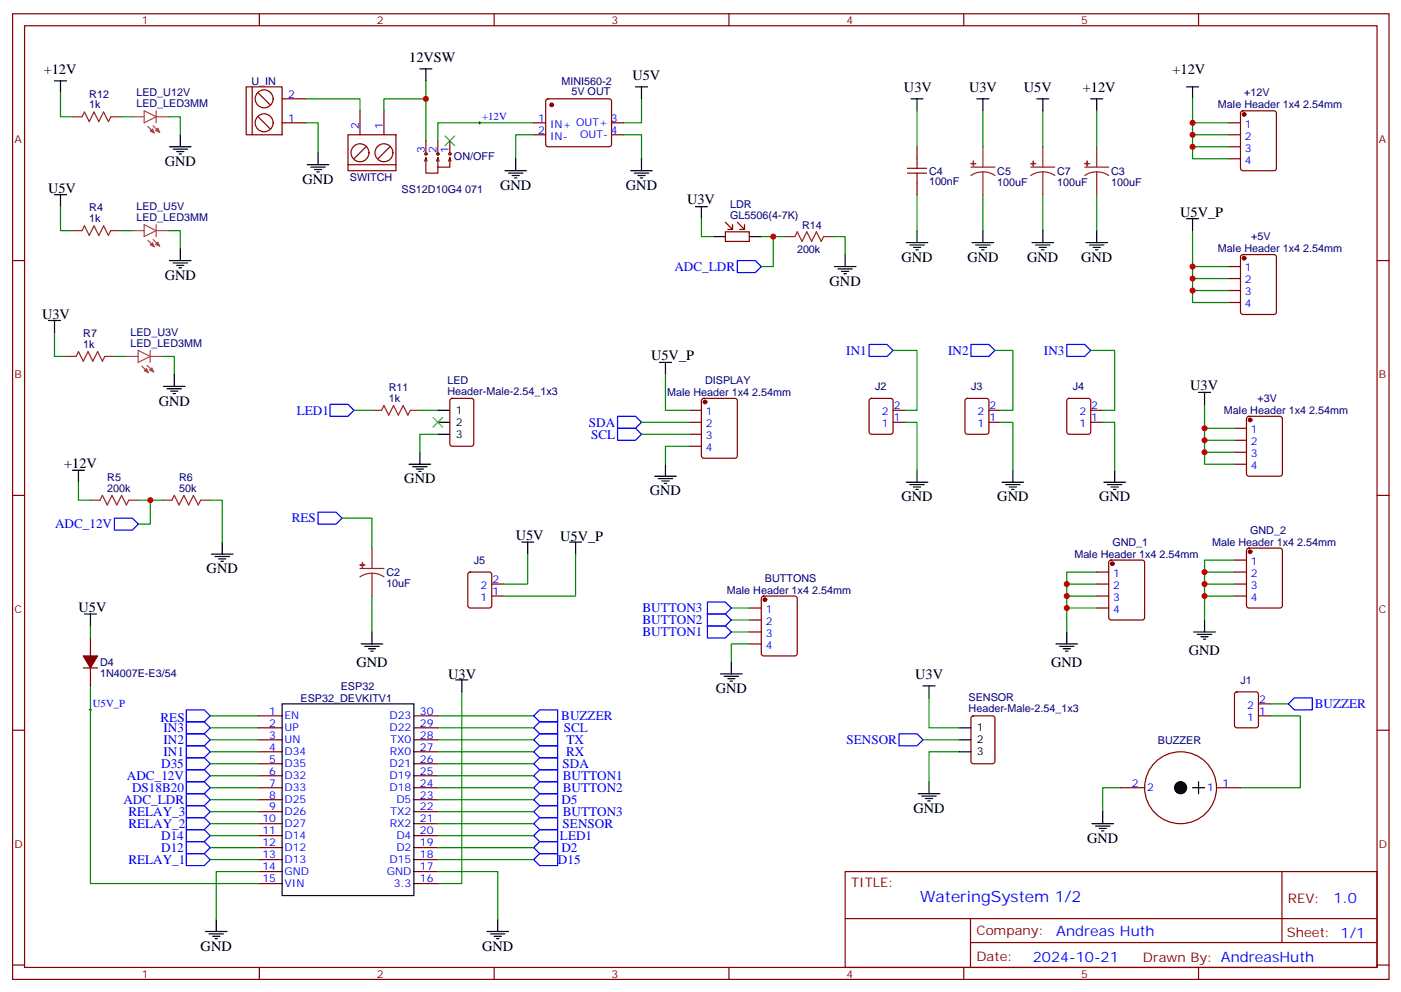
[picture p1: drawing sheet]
<svg xmlns="http://www.w3.org/2000/svg" width="413mm" height="292mm" viewBox="0 0 413 292" stroke-linecap="round" stroke-linejoin="round" font-family="sans-serif">
<g fill="none" stroke="#870000" stroke-width=".35">
<path d="M3.7 4.1h405.3v284.3h-405.3zM7.2 7.6h398.3v277.3h-398.3zM76.4 4.1v3.5M145.5 4.1v3.5M214.7 4.1v3.5M283.8 4.1v3.5M353 4.1v3.5M72.5 25.6h10.6v14.1h-10.6zM74.3 25.6v14.1M76 34.4l3.6 3.5M76 27.3l3.6 3.6M83.1 36.2h7"/>
<path d="M83.1 29.1h7M102.5 39.7h14.1v10.6h-14.1zM106 32.6v7.1M113.1 32.6v7.1M157.2 36.2h3.5M157.2 39.7h3.5M160.9 29.3l.5-.2h18l.5 .2 .2 .5-.1 13-.6 .4-18.3-.1-.4-.6v-12.7zM180.1 36.2h3.5M180.1 39.7h3.5M361.8 36.2h3.5M361.8 39.7h3.5M365.5 32.8l.5-.2h9.2l.6 .5 .1 16.5-.5 .6-9.4 .1-.6-.5-.1-16.5z"/>
<path d="M102.5 48.5h14.1M107.8 43.2l-3.6 3.5M114.8 43.2l-3.5 3.5M125.1 47.4l.3-1 .4 1M125.4 46.7v4.3h3.5v-1.8M125.4 41.5v3.5M128.9 46.4v2.8h3.6v-2.8M128.9 41.5v4.2M128.9 46.4l-.3 1M128.9 46.4l.4 1M132.5 41.5v3.5M132.5 46.4l.3 1"/>
<path d="M132.5 46.4l-.4 1M270.1 43.2v3.5M270.1 53.8v3.5M361.8 43.2h3.5M361.8 46.7h3.5M3.7 76.7h3.5M213.6 68.3h7.1v2.8h-7.1zM213.6 65.4l2.1 2.2M215.7 66.1v1.5h-1.4M217.1 65.4l2.2 2.2M219.3 66.1v1.5h-1.5M361.8 78.5h3.5"/>
<path d="M365.5 75.2l.5-.2h9.2l.6 .4 .1 16.5-.5 .6-9.4 .1-.6-.5-.1-16.4zM405.5 76.7h3.5M361.8 82h3.5M361.8 85.5h3.5M361.8 89.1h3.5M132.7 117.5l.5-.2h5.6l.7 .4v13l-.4 .7h-5.9l-.7-.5v-12.9zM206.8 117.5l.5-.2h9.1l.7 .4v16.5l-.4 .7h-9.4l-.7-.4v-16.5zM256.2 117.5l.4-.2h5.7l.6 .4 .1 9.5-.5 .6-5.9 .1-.6-.5-.1-9.4zM284.4 117.5l.5-.2h5.6l.7 .4v9.5l-.4 .6-5.9 .1-.7-.5v-9.4zM314.4 117.5l.5-.2h5.6l.6 .4 .1 9.5-.5 .6-5.8 .1-.7-.5-.1-9.4zM203 120.8h3.6M203 124.4h3.6"/>
<path d="M203 127.9h3.6M203 131.4h3.6M263 120.8h3.5M263 124.4h3.5M291.2 120.8h3.5M291.2 124.4h3.5M321.2 120.8h3.5M321.2 124.4h3.5M363.5 126.1h3.6M363.5 129.6h3.6M363.5 133.2h3.6M363.5 136.7h3.6"/>
<path d="M367.3 122.8l.5-.2h9.1l.7 .4v16.5l-.4 .7h-9.4l-.7-.4v-16.5zM3.7 145.9h3.5M405.5 145.9h3.5M138 168.7l.5-.2h5.6l.7 .4v9.4l-.4 .7h-5.9l-.7-.4v-9.4zM144.8 172h3.5M144.8 175.5h3.5M220.7 179h3.5M224.4 175.7l.5-.2h9.2l.6 .4 .1 16.5-.5 .7h-9.4l-.7-.4v-16.5zM323 168.5h3.5M323 172h3.5M323 175.5h3.5M323 179h3.5"/>
<path d="M326.7 165.1l.5-.2h9.2l.6 .5 .1 16.5-.5 .6-9.4 .1-.6-.5-.1-16.5zM363.5 164.9h3.6M363.5 168.5h3.6M363.5 172h3.6M363.5 175.5h3.6M367.3 161.6l.5-.2h9.1l.7 .4v16.5l-.4 .7h-9.4l-.7-.4v-16.5zM24.5 196.7h4.3M26.6 187.9v5.2M26.6 196.7v5.3M220.7 182.6h3.5M220.7 186.1h3.5M220.7 189.6h3.5"/>
<path d="M3.7 215h3.5M76 210.8h7.1M76 214.3h7.1M76 217.8h7.1M121.9 210.8h7M121.9 214.3h7M121.9 217.8h7M286.2 211l.4-.2h5.7l.6 .4 .1 13-.5 .6-5.9 .1-.6-.5-.1-12.9zM363.8 203.9l.4-.2h5.7l.6 .5 .1 9.4-.5 .7h-5.9l-.6-.4-.1-9.5zM370.6 210.8h3.5M370.6 207.3h3.5M405.5 215h3.5"/>
<path d="M76 221.4h7.1M76 224.9h7.1M76 228.4h7.1M76 232h7.1M76 235.5h7.1M76 239h7.1M121.9 221.4h7M121.9 224.9h7M121.9 228.4h7M121.9 232h7M121.9 235.5h7M121.9 239h7"/>
<path d="M330 232h7.1M358.2 232h7.1M76 242.5h7.1M76 246.1h7.1M76 249.6h7.1M76 253.1h7.1M76 256.6h7.1M121.9 242.5h7M121.9 246.1h7M121.9 249.6h7M121.9 253.1h7M121.9 256.6h7"/>
<path d="M248.9 256.6h156.6v28.3h-156.6zM377.5 256.7v20.8M76 260.2h7.1M121.9 260.2h7M248.9 270.5h156.5M285.8 277.5h119.6M285.8 270.5v14.1M3.7 284.2h3.5M76.4 284.9v3.5M145.5 284.9v3.5M214.7 284.9v3.5M283.8 284.9v3.5"/>
<path d="M353 284.9v3.5M405.5 284.2h3.5"/>
<circle cx="77.8" cy="36.2" r="2.65"/>
<circle cx="77.8" cy="29.1" r="2.65"/>
<circle cx="106" cy="45" r="2.65"/>
<circle cx="113.1" cy="45" r="2.65"/>
<circle cx="125.4" cy="45.3" r=".35"/>
<circle cx="128.9" cy="45.3" r=".35"/>
<circle cx="132.5" cy="45.3" r=".35"/>
<circle cx="347.7" cy="232" r="10.6"/>
</g>
<path d="M140.9 36.2h.7M141.3 35.8v.7M26.3 209h.7M26.6 208.7v.7" fill="none" stroke="#000" stroke-width=".29"/>
<g fill="none" stroke="#008700" stroke-width=".35">
<path d="M17.8 27.3v7.1h3.5M35.5 34.4h3.5M49.6 34.4h3.5v5.3M90.1 29.1h15.9v3.5M90.1 36.2h3.6v8.8M125.4 29.1h-12.3v3.5M125.4 23.8v17.7M157.2 36.2h-28.3v5.3M157.2 39.7h-5.3v7M183.6 39.7h5.3v7M188.9 29.1v7.1h-5.3M270.1 32.6v10.6"/>
<path d="M289.5 32.6v10.6M307.1 32.6v10.6M323 32.6v10.6M351.2 29.1v7.1h10.6M351.2 36.2v3.5h10.6M351.2 39.7v3.5h10.6M270.1 57.3v10.6M289.5 57.3v10.6M307.1 57.3v10.6M323 57.3v10.6M351.2 43.2v3.5h10.6M17.8 60.9v7h3.5"/>
<path d="M35.5 67.9h3.5M49.6 67.9h3.5v5.3M206.6 64.4v5.3h3.5M224.2 69.7h7M227.7 69.7v8.8h-3.5M245.4 69.7h3.5v5.3M351.2 67.9v10.6M361.8 78.5h-10.6v3.5h10.6M16.1 97.9v7.1h3.5M351.2 82v3.5h10.6M351.2 85.5v3.6h10.6M33.7 105h3.5"/>
<path d="M47.8 105h3.5v5.2M196 110.2v10.6h7M263 103.2h7.1v17.6h-3.6M293 103.2h5.3v17.6h-3.6M321.2 103.2h7.1v17.6h-3.6M354.7 119.1v7h8.8M104.2 120.8h5.3M123.6 120.8h5.3M128.9 127.9h-5.3v5.3M188.9 124.4h14.1M188.9 127.9h14.1M203 131.4h-7v5.3"/>
<path d="M266.5 124.4h3.6v14.1M294.7 124.4h3.6v14.1M324.7 124.4h3.6v14.1M354.7 133.2v3.5h8.8M354.7 129.6v3.6h8.8M354.7 126.1v3.5h8.8M23.1 142v5.3h3.5M40.7 147.3h3.6v7h-3.6M44.3 147.3h3.5M61.9 147.3h3.5v12.3M100.7 152.6h8.8v8.8M109.5 175.5v10.6"/>
<path d="M155.4 163.2v8.8h-7.1M169.5 163.2v12.3h-21.2M215.4 179h5.3M323 179h-8.9v7.1M323 175.5h-8.9v3.5M323 172h-8.9v3.5M323 168.5h-8.9v3.5M363.5 164.9h-8.8v3.6M363.5 168.5h-8.8v3.5M363.5 172h-8.8v3.5M363.5 175.5h-8.8v7.1M26.6 184.3v3.6"/>
<path d="M215.4 182.6h5.3M215.4 186.1h5.3M220.7 189.6h-5.3v5.3M26.6 202v58.2h49.4M61.9 210.8h14.1M61.9 214.3h14.1M61.9 217.8h14.1M128.9 210.8h28.3M128.9 214.3h28.3M128.9 217.8h28.3M136 203.7v56.5h-7.1M271.8 217.8h10.6"/>
<path d="M273.6 205.5v8.8h8.8M374.1 210.8h8.8v21.2h-17.6M374.1 207.3h5.3M61.9 224.9h14.1M61.9 221.4h14.1M61.9 228.4h14.1M61.9 232h14.1M61.9 235.5h14.1M61.9 239h14.1M128.9 224.9h28.3M128.9 221.4h28.3M128.9 228.4h28.3"/>
<path d="M128.9 232h28.3M128.9 235.5h28.3M128.9 239h28.3M282.4 221.4h-8.8v8.8M330 232h-5.3v7M61.9 242.5h14.1M61.9 246.1h14.1M61.9 253.1h14.1M61.9 249.6h14.1M76 256.6h-12.3v14.2M128.9 256.6h17.7v14.2M128.9 242.5h28.3"/>
<path d="M128.9 246.1h28.3M128.9 253.1h28.3M128.9 249.6h28.3"/>
</g>
<g fill="none" stroke="#00f" stroke-width=".35">
<path d="M217.1 76.7h5.3l1.8 1.8-1.8 1.8h-5.3zM97.2 119.1h5.3l1.7 1.7-1.7 1.8h-5.3zM255.9 101.4h5.3l1.8 1.8-1.8 1.8h-5.3zM285.9 101.4h5.3l1.8 1.8-1.8 1.8h-5.3zM314.1 101.4h5.3l1.8 1.8-1.8 1.8h-5.3zM181.9 122.6h5.2l1.8 1.8-1.8 1.7h-5.2zM181.9 126.1h5.2l1.8 1.8-1.8 1.7h-5.2zM33.7 152.6h5.3l1.7 1.7-1.7 1.8h-5.3zM93.7 150.8h5.3l1.7 1.8-1.7 1.7h-5.3zM208.3 177.3h5.3l1.8 1.7-1.8 1.8h-5.3zM208.3 184.3h5.3l1.8 1.8-1.8 1.8h-5.3zM208.3 180.8h5.3l1.8 1.8-1.8 1.7h-5.3z"/>
<path d="M54.9 209h5.2l1.8 1.8-1.8 1.7h-5.2zM54.9 212.5h5.2l1.8 1.8-1.8 1.8h-5.2zM54.9 216.1h5.2l1.8 1.7-1.8 1.8h-5.2zM54.9 219.6h5.2l1.8 1.8-1.8 1.7h-5.2zM158.9 212.5h5.3v3.6h-5.3l-1.7-1.8zM158.9 209h5.3v3.5h-5.3l-1.7-1.7zM158.9 216.1h5.3v3.5h-5.3l-1.7-1.8zM158.9 219.6h5.3v3.5h-5.3l-1.7-1.7zM264.8 216.1h5.3l1.7 1.7-1.7 1.8h-5.3zM379.4 207.3l1.8-1.8h5.3v3.5h-5.3zM54.9 226.7h5.2l1.8 1.7-1.8 1.8h-5.2zM54.9 237.2h5.2l1.8 1.8-1.8 1.8h-5.2z"/>
<path d="M54.9 230.2h5.2l1.8 1.8-1.8 1.7h-5.2zM54.9 233.7h5.2l1.8 1.8-1.8 1.7h-5.2zM54.9 223.1h5.2l1.8 1.8-1.8 1.8h-5.2zM157.2 239l1.7-1.8h5.3v3.6h-5.3zM158.9 223.1h5.3v3.6h-5.3l-1.7-1.8zM158.9 226.7h5.3v3.5h-5.3l-1.7-1.8zM158.9 230.2h5.3v3.5h-5.3l-1.7-1.7zM158.9 233.7h5.3v3.5h-5.3l-1.7-1.7zM54.9 251.4h5.2l1.8 1.7-1.8 1.8h-5.2zM54.9 240.8h5.2l1.8 1.7-1.8 1.8h-5.2zM54.9 244.3h5.2l1.8 1.8-1.8 1.7h-5.2zM54.9 247.8h5.2l1.8 1.8-1.8 1.8h-5.2z"/>
<path d="M157.2 242.5l1.7-1.7h5.3v3.5h-5.3zM158.9 244.3h5.3v3.5h-5.3l-1.7-1.7zM158.9 247.8h5.3v3.6h-5.3l-1.7-1.8zM158.9 251.4h5.3v3.5h-5.3l-1.7-1.8z"/>
</g>
<g fill="none" stroke="#000" stroke-width=".35">
<path d="M16.1 23.8h3.5M17.8 23.8v3.5M53.1 39.7v3.5M123.6 20.3h3.6M125.4 20.3v3.5M187.1 25.6h3.6M188.9 25.6v3.5M268.3 29.1h3.5M270.1 29.1v3.5M287.7 29.1h3.5M289.5 29.1v3.5M305.3 29.1h3.6"/>
<path d="M307.1 29.1v3.5M321.2 29.1h3.5M323 29.1v3.5M349.4 25.6h3.6M351.2 25.6v3.5M16.1 57.3h3.5M17.8 57.3v3.6M49.9 43.2h6.4M51 43.9h4.2M52 44.6h2.2M52.7 45.3h.7M90.5 48.5h6.3"/>
<path d="M91.5 49.2h4.3M92.6 49.9h2.1M93.3 50.6h.7M93.7 45v3.5M148.7 50.3h6.3M149.8 51h4.2M150.8 51.7h2.1M151.5 52.4h.7M151.9 46.7v3.6M185.7 50.3h6.4M186.8 51h4.2M187.9 51.7h2.1"/>
<path d="M188.6 52.4h.7M188.9 46.7v3.6M49.9 76.7h6.4M51 77.4h4.2M52 78.1h2.2M52.7 78.8h.7M53.1 73.2v3.5M204.8 60.9h3.5M206.6 60.9v3.5M210.1 69.7h3.5M220.7 69.7h3.5M245.7 78.5h6.4"/>
<path d="M246.8 79.2h4.2M247.8 79.9h2.1M248.9 75v3.5M266.9 71.4h6.3M267.9 72.1h4.3M269 72.8h2.1M269.7 73.6h.7M270.1 67.9v3.5M286.3 71.4h6.3M287.3 72.1h4.3M288.4 72.8h2.1M289.1 73.6h.7"/>
<path d="M289.5 67.9v3.5M303.9 71.4h6.4M305 72.1h4.2M306 72.8h2.2M306.7 73.6h.7M307.1 67.9v3.5M319.8 71.4h6.3M320.9 72.1h4.2M321.9 72.8h2.1M322.6 73.6h.7M323 67.9v3.5M349.4 64.4h3.6"/>
<path d="M351.2 64.4v3.5M14.3 94.4h3.5M16.1 94.4v3.5M248.5 80.6h.7M48.2 113.8h6.3M49.2 114.5h4.2M50.3 115.2h2.1M51 115.9h.7M51.3 110.2v3.6M194.2 106.7h3.5M196 106.7v3.5M353 115.5h3.5"/>
<path d="M354.7 115.5v3.6M21.3 138.5h3.6M23.1 138.5v3.5M120.5 136.7h6.3M121.5 137.4h4.3M122.6 138.1h2.1M123.3 138.8h.7M123.6 133.2v3.5M128.9 127.9h3.6M128.9 120.8h3.6M128.9 124.4h3.6M196 136.7v3.5"/>
<path d="M270.1 138.5v3.5M298.3 138.5v3.5M328.3 138.5v3.5M65.4 159.6v3.6M153.6 159.6h3.6M155.4 159.6v3.6M167.7 159.6h3.6M169.5 159.6v3.6M192.8 140.2h6.3M193.9 140.9h4.2M194.9 141.6h2.1M195.6 142.3h.7"/>
<path d="M266.9 142h6.3M267.9 142.7h4.3M269 143.4h2.1M269.7 144.1h.7M295.1 142h6.3M296.2 142.7h4.2M297.2 143.4h2.1M297.9 144.1h.7M325.1 142h6.3M326.1 142.7h4.3M327.2 143.4h2.1M327.9 144.1h.7"/>
<path d="M62.3 163.2h6.3M63.3 163.9h4.3M64.4 164.6h2.1M65.1 165.3h.7M24.9 180.8h3.5M26.6 180.8v3.5M106.4 189.6h6.3M107.4 190.3h4.3M108.5 191h2.1M109.2 191.7h.7M109.5 186.1v3.5M212.2 198.4h6.3"/>
<path d="M213.3 199.1h4.2M214.3 199.8h2.1M215.4 194.9v3.5M311 189.6h6.3M312 190.3h4.3M313.1 191h2.1M313.8 191.7h.7M314.1 186.1v3.5M351.5 186.1h6.4M352.6 186.8h4.2M353.7 187.5h2.1M354.4 188.2h.7"/>
<path d="M354.7 182.6v3.5M83.1 207.3h38.8v56.4h-38.8zM134.2 200.2h3.6M136 200.2v3.5M215 200.6h.7M271.8 202h3.5M273.6 202v3.5M282.4 214.3h3.5M282.4 217.8h3.5M270.4 233.7h6.4M271.5 234.4h4.2M272.5 235.1h2.1"/>
<path d="M273.2 235.8h.7M273.6 230.2v3.5M282.4 221.4h3.5M324.7 239v3.5M351.2 232h3.5M353 230.2v3.5M321.6 242.5h6.3M322.6 243.2h4.2M323.7 243.9h2.1M324.4 244.7h.7M60.5 274.3h6.4M61.6 275h4.2"/>
<path d="M62.6 275.7h2.1M63.3 276.4h.7M63.7 270.8v3.5M143.4 274.3h6.4M144.5 275h4.2M145.5 275.7h2.1M146.2 276.4h.7M146.6 270.8v3.5"/>
</g>
<g fill="none" stroke="#8c2424" stroke-width=".35">
<path d="M21.3 34.4h2.9l.7-1.4 1.4 2.8 1.4-2.8 1.4 2.8 1.4-2.8 1.4 2.8 .7-1.4h2.9M285.9 49.2h7.1M289.5 50.6l-1.9 .3-1.7 .8M289.5 50.6l1.8 .3 1.7 .8M289.5 43.2v6M289.5 50.6v6.7M303.6 49.2h7M307.1 50.6l-1.9 .3-1.6 .8M307.1 50.6l1.8 .3 1.7 .8M307.1 43.2v6M307.1 50.6v6.7M319.4 49.2h7.1"/>
<path d="M323 50.6l-1.9 .3-1.7 .8M323 50.6l1.8 .3 1.7 .8M323 43.2v6M323 50.6v6.7M21.3 67.9h2.9l.7-1.4 1.4 2.8 1.4-2.8 1.4 2.8 1.4-2.8 1.4 2.8 .7-1.4h2.9M231.2 69.7h2.9l.7-1.4 1.4 2.8 1.4-2.8 1.4 2.8 1.4-2.8 1.4 2.8 .7-1.4h2.9M19.6 105h2.8l.7-1.5 1.4 2.9 1.4-2.9 1.4 2.9 1.5-2.9 1.4 2.9 .7-1.4h2.8M109.5 120.8h2.9l.7-1.4 1.4 2.8 1.4-2.8 1.4 2.8 1.4-2.8 1.4 2.8 .7-1.4h2.8M26.6 147.3h2.9l.7-1.4 1.4 2.8 1.4-2.8 1.4 2.8 1.4-2.8 1.4 2.8 .7-1.4h2.8M47.8 147.3h2.8l.7-1.4 1.4 2.8 1.5-2.8 1.4 2.8 1.4-2.8 1.4 2.8 .7-1.4h2.8M106 167.4h7.1M109.5 168.8l-1.8 .2-1.7 .9"/>
<path d="M109.5 168.8l1.9 .2 1.7 .9M109.5 161.4v6M109.5 168.8v6.7"/>
</g>
<g fill="none" stroke="#a64a4a" stroke-width=".35">
<path d="M39 34.4h3.5M42.5 32.6l3.5 1.8-3.5 1.8zM43.5 37.2l2 2M45.1 37l1.9 2M46 32.6v3.6M46.1 34.4h3.5M39 67.9h3.5M42.5 66.1l3.5 1.8-3.5 1.8zM43.5 70.7l2 2M45.1 70.6l1.9 1.9M46 66.1v3.6M46.1 67.9h3.5"/>
<path d="M37.2 105h3.5M40.7 103.2l3.5 1.8-3.5 1.7zM41.7 107.8l2 1.9M43.3 107.6l2 1.9M44.2 103.2v3.5M44.3 105h3.5"/>
</g>
<g fill="#a64a4a" stroke="#a64a4a" stroke-width=".29">
<path d="M42.5 109.2l.7-.7 .5 1.2z"/>
<path d="M44 109l.7-.7 .6 1.2z"/>
<path d="M44.2 72.1l.7-.7 .6 1.3z"/>
<path d="M45.8 72l.7-.7 .5 1.2z"/>
<path d="M44.2 38.6l.7-.7 .6 1.3z"/>
<path d="M45.8 38.5l.7-.8 .5 1.3z"/>
</g>
<path d="M131.1 40l2.8 2.9M133.9 40l-2.8 2.9M127.5 122.9l2.9 2.9M130.4 122.9l-2.9 2.9" fill="none" stroke="#3c3" stroke-width=".35"/>
<circle cx="347.7" cy="232" r="1.76" fill="#000" stroke="#000" stroke-width=".35"/>
<g fill="#870000" stroke="#870000" stroke-width=".35">
<path d="M24.5 193.1h4.3l-2.2 3.6z"/>
<circle cx="162.5" cy="30.9" r=".53"/>
<circle cx="368.1" cy="162.5" r=".53"/>
<circle cx="366.4" cy="76" r=".53"/>
<circle cx="366.4" cy="33.7" r=".53"/>
<circle cx="368.1" cy="123.6" r=".53"/>
<circle cx="207.6" cy="118.4" r=".53"/>
<circle cx="225.2" cy="176.6" r=".53"/>
<circle cx="327.6" cy="166" r=".53"/>
</g>
<g fill="#8c2424" stroke="#8c2424" stroke-width=".35">
<path d="M304.3 47.4v1.5z"/>
<path d="M303.6 48.2h1.4z"/>
<path d="M286.6 47.4l.1 1.5z"/>
<path d="M285.9 48.2h1.4z"/>
<path d="M320.1 47.4l.1 1.5z"/>
<path d="M319.4 48.2h1.5z"/>
<path d="M106.7 165.6l.1 1.4z"/>
<path d="M106 166.3l1.4 .1z"/>
</g>
<path d="M267.2 51h5.7M267.2 49.6h5.7M270.1 46.7v2.9M270.1 51v2.8" fill="none" stroke="#a10000" stroke-width=".35"/>
<g fill="#c00">
<circle cx="44.3" cy="147.3" r=".88"/>
<circle cx="354.7" cy="175.5" r=".88"/>
<circle cx="354.7" cy="172" r=".88"/>
<circle cx="354.7" cy="168.5" r=".88"/>
<circle cx="351.2" cy="78.5" r=".88"/>
<circle cx="351.2" cy="82" r=".88"/>
<circle cx="351.2" cy="85.5" r=".88"/>
<circle cx="351.2" cy="36.2" r=".88"/>
<circle cx="351.2" cy="39.7" r=".88"/>
<circle cx="351.2" cy="43.2" r=".88"/>
<circle cx="354.7" cy="133.2" r=".88"/>
<circle cx="354.7" cy="129.6" r=".88"/>
<circle cx="354.7" cy="126.1" r=".88"/>
<circle cx="125.4" cy="29.1" r=".88"/>
<circle cx="227.7" cy="69.7" r=".88"/>
<circle cx="314.1" cy="172" r=".88"/>
<circle cx="314.1" cy="175.5" r=".88"/>
<circle cx="314.1" cy="179" r=".88"/>
</g>
<text font-size="4.6" fill="#00f" x="271" y="265.7">WateringSystem 1/2</text>
<g font-size="4.2">
<text x="12.9" y="21.7">+12V</text>
<text x="120.5" y="18.2">12VSW</text>
<text x="186.2" y="23.4">U5V</text>
<text x="345.3" y="21.7">+12V</text>
<text x="266.2" y="27">U3V</text>
<text x="285.4" y="27">U3V</text>
<text x="301.5" y="27">U5V</text>
<text x="318.9" y="27">+12V</text>
<text x="48.5" y="48.9">GND</text>
<text x="14.2" y="57">U5V</text>
<text x="89.1" y="54.2">GND</text>
<text x="147.3" y="55.9">GND</text>
<text x="184.3" y="55.9">GND</text>
<text x="202.3" y="60.1">U3V</text>
<text x="347.5" y="64">U5V_P</text>
<text x="265.5" y="77.1">GND</text>
<text x="284.9" y="77.1">GND</text>
<text x="302.5" y="77.1">GND</text>
<text x="318.4" y="77.1">GND</text>
<text x="48.5" y="82.4">GND</text>
<text x="244.3" y="84.1">GND</text>
<text x="12.4" y="94">U3V</text>
<text x="191.7" y="106">U5V_P</text>
<text x="46.7" y="119.4">GND</text>
<text x="350.5" y="114.8">U3V</text>
<text x="18.9" y="137.8">+12V</text>
<text x="119.1" y="142.3">GND</text>
<text x="191.4" y="145.9">GND</text>
<text x="265.5" y="147.6">GND</text>
<text x="293.7" y="147.6">GND</text>
<text x="323.7" y="147.6">GND</text>
<text x="151.9" y="158.9">U5V</text>
<text x="165" y="159.3">U5V_P</text>
<text x="60.9" y="168.8">GND</text>
<text x="23.1" y="180.1">U5V</text>
<text x="105" y="196.3">GND</text>
<text x="309.5" y="196.3">GND</text>
<text x="350.1" y="192.8">GND</text>
<text x="132" y="199.8">U3V</text>
<text x="269.5" y="199.8">U3V</text>
<text x="210.8" y="204.1">GND</text>
<text x="269" y="239.4">GND</text>
<text x="320.1" y="248.2">GND</text>
<text x="59.1" y="279.9">GND</text>
<text x="142" y="279.9">GND</text>
</g>
<g font-size="4.2" fill="#00f">
<text x="392.7" y="265.9">1.0</text>
<text x="311.1" y="275.5">Andreas Huth</text>
<text x="304.1" y="283.3">2024-10-21</text>
</g>
<g font-size="3.9" fill="#00f">
<text x="198.6" y="79.7">ADC_LDR</text>
<text x="249.2" y="104.5">IN1</text>
<text x="279.2" y="104.5">IN2</text>
<text x="307.4" y="104.5">IN3</text>
<text x="87.4" y="122.1">LED1</text>
<text x="173.4" y="125.6">SDA</text>
<text x="174.1" y="129.2">SCL</text>
<text x="16.2" y="155.5">ADC_12V</text>
<text x="85.9" y="153.8">RES</text>
<text x="189.2" y="183.8">BUTTON2</text>
<text x="189.2" y="180.3">BUTTON3</text>
<text x="189.2" y="187.3">BUTTON1</text>
<text x="387.2" y="208.6">BUZZER</text>
<text x="47.3" y="212.5">RES</text>
<text x="48.1" y="215.6">IN3</text>
<text x="165.3" y="212.1">BUZZER</text>
<text x="166" y="215.6">SCL</text>
<text x="48.1" y="219.1">IN2</text>
<text x="166.8" y="219.1">TX</text>
<text x="249.3" y="219.1">SENSOR</text>
<text x="47.5" y="226.2">D35</text>
<text x="48.1" y="222.6">IN1</text>
<text x="165.7" y="226.1">SDA</text>
<text x="166.7" y="222.6">RX</text>
<text x="37.4" y="229.7">ADC_12V</text>
<text x="38.9" y="233.2">DS18B20</text>
<text x="165.7" y="229.7">BUTTON1</text>
<text x="165.7" y="233.3">BUTTON2</text>
<text x="36.3" y="236.7">ADC_LDR</text>
<text x="165.3" y="236.8">D5</text>
<text x="37.8" y="243.8">RELAY_2</text>
<text x="37.8" y="240.3">RELAY_3</text>
<text x="165.7" y="243.8">SENSOR</text>
<text x="165.7" y="240.3">BUTTON3</text>
<text x="47.5" y="247.3">D14</text>
<text x="47.5" y="250.9">D12</text>
<text x="164.9" y="247.4">LED1</text>
<text x="165.3" y="250.9">D2</text>
<text x="37.8" y="254.4">RELAY_1</text>
<text x="164.3" y="254.4">D15</text>
</g>
<g font-size="3.9" fill="#800">
<text x="250.6" y="261.2">TITLE:</text>
<text x="379.3" y="265.9">REV:</text>
<text x="287.6" y="275.4">Company:</text>
<text x="378.9" y="276">Sheet: 1/1</text>
<text x="287.6" y="283.1">Date:</text>
<text x="336.6" y="283.2">Drawn By: AndreasHuth</text>
</g>
<g font-size="3.2" fill="#800">
<text x="41.8" y="7.1">1</text>
<text x="110.9" y="7.1">2</text>
<text x="180.1" y="7.1">3</text>
<text x="249.2" y="7.1">4</text>
<text x="318.4" y="7.1">5</text>
<text x="4.2" y="42.2">A</text>
<text x="406" y="42.2">A</text>
<text x="4.2" y="111.3">B</text>
<text x="406" y="111.3">B</text>
<text x="4.2" y="180.4">C</text>
<text x="406" y="180.4">C</text>
<text x="4.2" y="249.6">D</text>
<text x="406" y="249.6">D</text>
<text x="41.8" y="287.9">1</text>
<text x="110.9" y="287.9">2</text>
<text x="180.1" y="287.9">3</text>
<text x="249.2" y="287.9">4</text>
<text x="318.4" y="287.9">5</text>
</g>
<g font-size="3.2" fill="#000080">
<text x="26.3" y="28.8">R12</text>
<text x="40.2" y="28.4">LED_U12V</text>
<text x="74" y="24.9">U_IN</text>
<text x="165.4" y="25">MINI560-2</text>
<text x="168.3" y="28">5V OUT</text>
<text x="366.4" y="28.4">+12V</text>
<text x="26.3" y="31.9">1k</text>
<text x="40.2" y="31.6">LED_LED3MM</text>
<text x="358.7" y="31.9">Male Header 1x4 2.54mm</text>
<text x="133.7" y="47.1">ON/OFF</text>
<text x="103" y="53.2">SWITCH</text>
<text x="273.6" y="51.4">C4</text>
<text x="293.7" y="51.4">C5</text>
<text x="311.3" y="51.4">C7</text>
<text x="327.2" y="51.4">C3</text>
<text x="118.3" y="56.7">SS12D10G4 071</text>
<text x="273.6" y="54.6">100nF</text>
<text x="293.7" y="54.6">100uF</text>
<text x="311.3" y="54.6">100uF</text>
<text x="327.2" y="54.6">100uF</text>
<text x="26.3" y="65.4">1k</text>
<text x="26.3" y="62.3">R4</text>
<text x="40.2" y="65.1">LED_LED3MM</text>
<text x="40.2" y="61.9">LED_U5V</text>
<text x="215" y="64.4">GL5506(4-7K)</text>
<text x="215" y="61.3">LDR</text>
<text x="236.2" y="67.3">R14</text>
<text x="368.4" y="70.7">+5V</text>
<text x="234.7" y="74.4">200k</text>
<text x="358.7" y="74.3">Male Header 1x4 2.54mm</text>
<text x="24.5" y="99.3">R7</text>
<text x="38.4" y="99">LED_U3V</text>
<text x="24.5" y="102.5">1k</text>
<text x="38.4" y="102.1">LED_LED3MM</text>
<text x="131.8" y="113.1">LED</text>
<text x="207.6" y="113.1">DISPLAY</text>
<text x="114.5" y="118.4">1k</text>
<text x="114.5" y="115.2">R11</text>
<text x="131.8" y="116.2">Header-Male-2.54_1x3</text>
<text x="196.4" y="116.7">Male Header 1x4 2.54mm</text>
<text x="257.7" y="114.9">J2</text>
<text x="286" y="114.9">J3</text>
<text x="315.9" y="114.9">J4</text>
<text x="370.3" y="118.4">+3V</text>
<text x="360.4" y="121.9">Male Header 1x4 2.54mm</text>
<text x="31.6" y="141.6">R5</text>
<text x="52.8" y="141.6">R6</text>
<text x="31.6" y="144.8">200k</text>
<text x="52.8" y="144.8">50k</text>
<text x="327.6" y="160.7">GND_1</text>
<text x="357" y="160.8">Male Header 1x4 2.54mm</text>
<text x="368.1" y="157.2">GND_2</text>
<text x="139.6" y="166.1">J5</text>
<text x="316.4" y="164.3">Male Header 1x4 2.54mm</text>
<text x="113.8" y="172.8">10uF</text>
<text x="113.8" y="169.6">C2</text>
<text x="225.3" y="171.3">BUTTONS</text>
<text x="214.1" y="174.9">Male Header 1x4 2.54mm</text>
<text x="29.5" y="196">D4</text>
<text x="29.5" y="199.3">1N4007E-E3/54</text>
<text x="100.4" y="203.1">ESP32</text>
<text x="365.3" y="201.3">J1</text>
<text x="88.5" y="206.6">ESP32_DEVKITV1</text>
<text x="285.2" y="209.7">Header-Male-2.54_1x3</text>
<text x="285.2" y="206.6">SENSOR</text>
<text x="341" y="219">BUZZER</text>
</g>
<g font-size="3.2" fill="#00f">
<text x="84.8" y="28.8">2</text>
<text x="84.8" y="35.8">1</text>
<text x="142" y="35.3">+12V</text>
<text x="158.5" y="35.8">1</text>
<text x="179.9" y="35.8">3</text>
<text x="105.7" y="37.9" transform="rotate(-90 105.7 37.9)">2</text>
<text x="112.7" y="37.9" transform="rotate(-90 112.7 37.9)">1</text>
<text x="158.5" y="39.3">2</text>
<text x="162" y="37.6">IN+ OUT+</text>
<text x="162" y="41.1">IN-</text>
<text x="170.8" y="40.7">OUT-</text>
<text x="179.9" y="39.3">4</text>
<text x="366.6" y="37.6">1</text>
<text x="366.6" y="41.1">2</text>
<text x="125.1" y="45" transform="rotate(-90 125.1 45)">3</text>
<text x="128.6" y="45" transform="rotate(-90 128.6 45)">2</text>
<text x="132.1" y="45" transform="rotate(-90 132.1 45)">1</text>
<text x="366.6" y="44.6">3</text>
<text x="366.6" y="48.2">4</text>
<text x="366.6" y="79.9">1</text>
<text x="366.6" y="83.4">2</text>
<text x="366.6" y="87">3</text>
<text x="366.6" y="90.5">4</text>
<text x="207.9" y="122.2">1</text>
<text x="207.9" y="125.8">2</text>
<text x="259.7" y="125.8">1</text>
<text x="259.7" y="122.2">2</text>
<text x="263.2" y="124">1</text>
<text x="263.2" y="120.5">2</text>
<text x="287.9" y="125.8">1</text>
<text x="287.9" y="122.2">2</text>
<text x="291.4" y="124">1</text>
<text x="291.4" y="120.5">2</text>
<text x="317.9" y="125.8">1</text>
<text x="317.9" y="122.2">2</text>
<text x="321.4" y="124">1</text>
<text x="321.4" y="120.5">2</text>
<text x="207.9" y="129.3">3</text>
<text x="368.4" y="127.5">1</text>
<text x="368.4" y="131.1">2</text>
<text x="207.9" y="132.8">4</text>
<text x="368.4" y="134.6">3</text>
<text x="368.4" y="138.1">4</text>
<text x="368.4" y="166.3">1</text>
<text x="141.5" y="173.4">2</text>
<text x="145" y="171.6">2</text>
<text x="327.8" y="169.9">1</text>
<text x="327.8" y="173.4">2</text>
<text x="368.4" y="169.9">2</text>
<text x="368.4" y="173.4">3</text>
<text x="141.5" y="176.9">1</text>
<text x="145" y="175.2">1</text>
<text x="327.8" y="176.9">3</text>
<text x="368.4" y="176.9">4</text>
<text x="225.5" y="180.4">1</text>
<text x="225.5" y="184">2</text>
<text x="327.8" y="180.4">4</text>
<text x="225.5" y="187.5">3</text>
<text x="225.5" y="191">4</text>
<text x="27.3" y="208.1">U5V_P</text>
<text x="367.3" y="208.7">2</text>
<text x="370.8" y="206.9">2</text>
<text x="79.3" y="210.4">1</text>
<text x="79.3" y="214">2</text>
<text x="83.8" y="211.8">EN</text>
<text x="83.8" y="215.4">UP</text>
<text x="114.7" y="215.4">D22</text>
<text x="114.7" y="211.8">D23</text>
<text x="123.6" y="214">29</text>
<text x="123.6" y="210.4">30</text>
<text x="367.3" y="212.2">1</text>
<text x="370.8" y="210.4">1</text>
<text x="79.3" y="217.5">3</text>
<text x="79.3" y="221">4</text>
<text x="83.8" y="218.9">UN</text>
<text x="115" y="218.9">TX0</text>
<text x="123.6" y="221">27</text>
<text x="123.6" y="217.5">28</text>
<text x="79.3" y="224.5">5</text>
<text x="83.8" y="222.4">D34</text>
<text x="83.8" y="226">D35</text>
<text x="114.7" y="226">D21</text>
<text x="114.8" y="222.4">RX0</text>
<text x="123.6" y="224.5">26</text>
<text x="79.3" y="228.1">6</text>
<text x="79.3" y="231.6">7</text>
<text x="83.8" y="229.5">D32</text>
<text x="83.8" y="233">D33</text>
<text x="114.7" y="233">D18</text>
<text x="114.7" y="229.5">D19</text>
<text x="123.6" y="231.6">24</text>
<text x="123.6" y="228.1">25</text>
<text x="333.3" y="231.6">2</text>
<text x="337.8" y="233">2</text>
<text x="355.5" y="233">1</text>
<text x="360" y="231.6">1</text>
<text x="79.3" y="235.1">8</text>
<text x="79.3" y="238.7">9</text>
<text x="83.8" y="236.5">D25</text>
<text x="116.7" y="236.5">D5</text>
<text x="123.6" y="238.7">22</text>
<text x="123.6" y="235.1">23</text>
<text x="77.3" y="242.2">10</text>
<text x="77.3" y="245.7">11</text>
<text x="83.8" y="240.1">D26</text>
<text x="83.8" y="243.6">D27</text>
<text x="114.8" y="243.6">RX2</text>
<text x="115" y="240.1">TX2</text>
<text x="123.6" y="245.7">20</text>
<text x="123.6" y="242.2">21</text>
<text x="77.3" y="249.2">12</text>
<text x="83.8" y="247.1">D14</text>
<text x="83.8" y="250.6">D12</text>
<text x="116.7" y="250.6">D2</text>
<text x="116.7" y="247.1">D4</text>
<text x="123.6" y="249.2">19</text>
<text x="77.3" y="252.8">13</text>
<text x="77.3" y="256.3">14</text>
<text x="83.8" y="254.2">D13</text>
<text x="83.8" y="257.7">GND</text>
<text x="113.9" y="257.7">GND</text>
<text x="114.7" y="254.2">D15</text>
<text x="123.6" y="256.3">17</text>
<text x="123.6" y="252.8">18</text>
<text x="77.3" y="259.8">15</text>
<text x="83.8" y="261.2">VIN</text>
<text x="116" y="261.2">3.3</text>
<text x="123.6" y="259.8">16</text>
</g>
<g font-size="3.2">
<text x="134.2" y="121.9">1</text>
<text x="134.2" y="125.4">2</text>
<text x="134.2" y="128.9">3</text>
<text x="287.7" y="215.4">1</text>
<text x="287.7" y="218.9">2</text>
<text x="287.7" y="222.4">3</text>
</g>
</svg>
